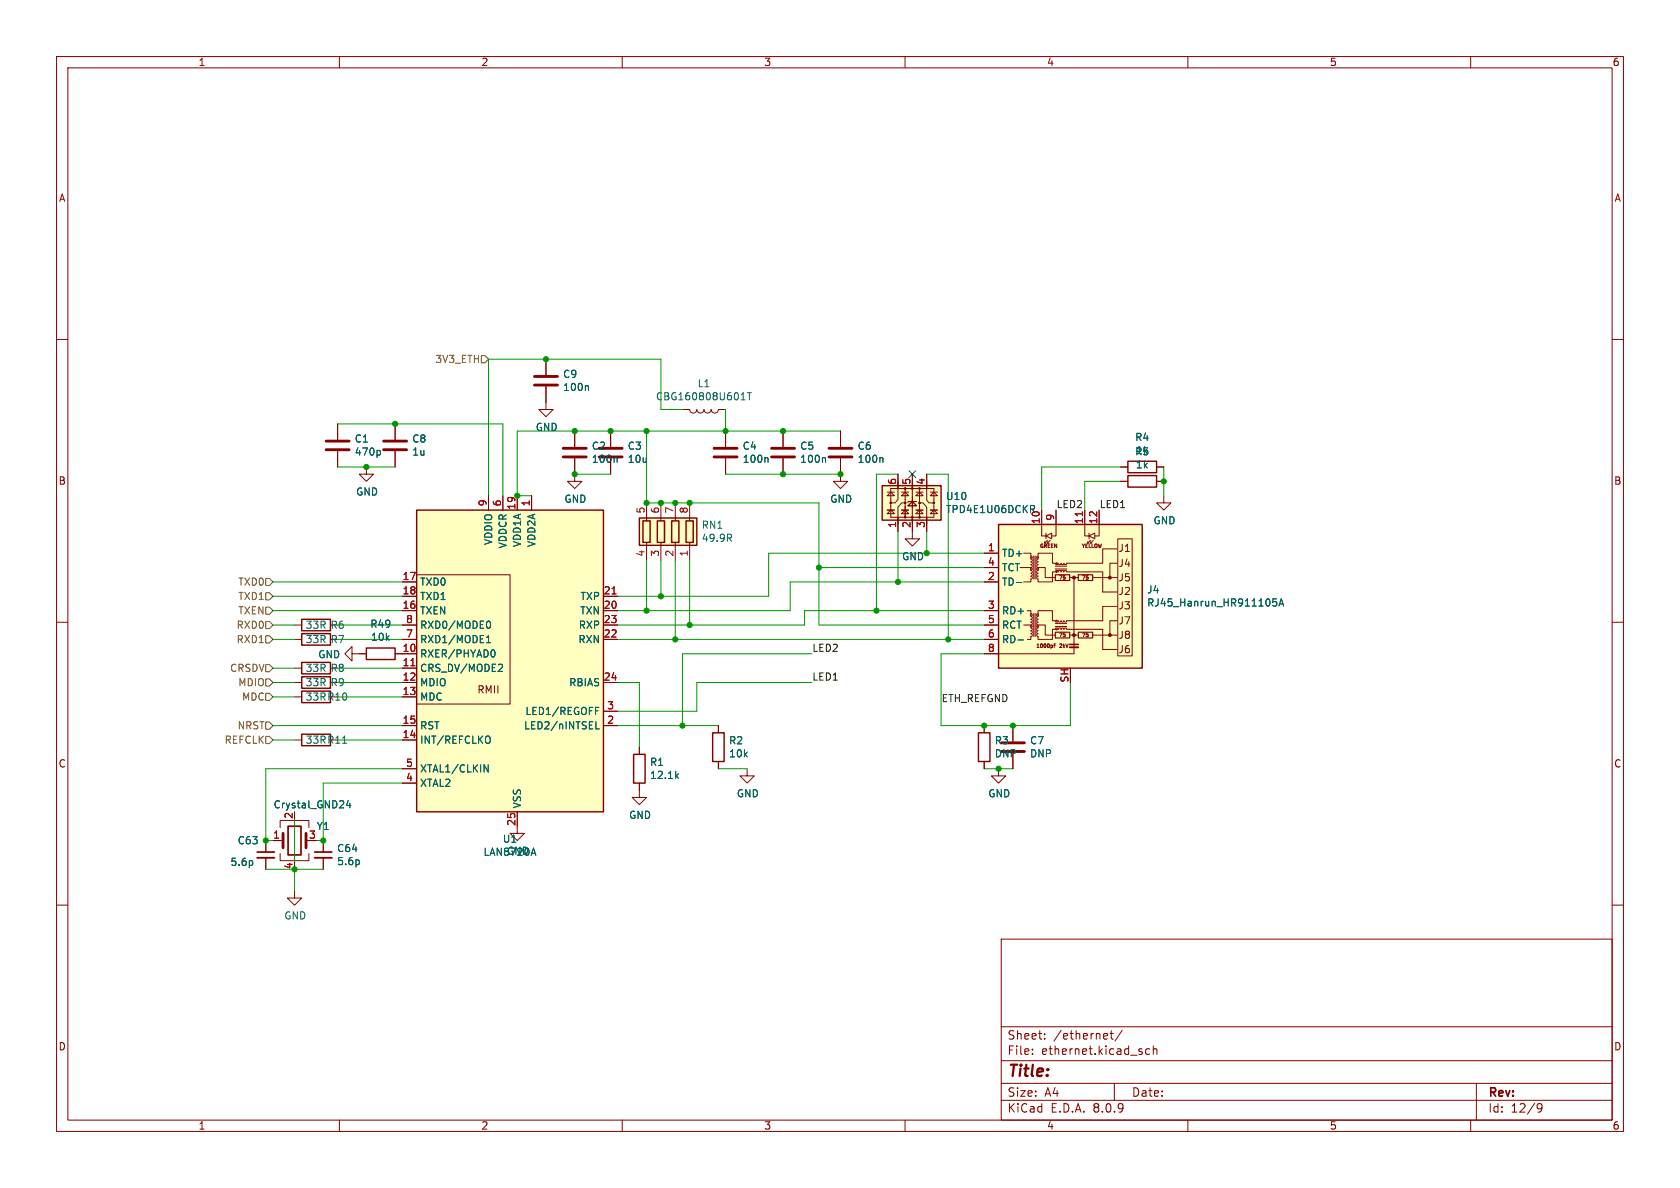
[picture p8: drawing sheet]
<svg xmlns="http://www.w3.org/2000/svg" width="297mm" height="210mm" viewBox="0 0 297 210" stroke-linecap="round" stroke-linejoin="round" font-family="sans-serif">
<g fill="none" stroke="#840000" stroke-width=".18">
<path d="M10 10h277v190h-277zM12 12h273v186h-273zM60 10v2M110 10v2M160 10v2M210 10v2M260 10v2M10 60h2M96.5 63.5v2.8M96.5 68.3v2.8M285 60h2M10 110h2"/>
<path d="M285 110h2M10 160h2M177 166h108v32h-108zM285 160h2M60 198v2M110 198v2M160 198v2M177 194.5h108M177 191.5h108M177 187.5h108M177 181.5h108M182.5 186.3v.1"/>
<path d="M182.5 185.5v.1M184.7 183.6v.1M184.7 182.8v.1M196.2 182.7h.6M196.5 182.2v1.3l.3 .2M197 191.5v3M198.4 182.1l-1.3 2M203.2 185.5l-.4-.1-.3 .3v.4l.2 .2h.5M203.9 185.5l.2-.1 .4 .1v.9M203.9 184.9v1.5M210 198v2M260 198v2"/>
<path d="M261 191.5v6.5M271.7 195.4l.3-.3 .5 .1a.99 .99 0 0 1-.3 1.4h-.3M271.7 195.7l.3 .3h.3l.3-.3"/>
</g>
<path d="M94.5 68.1h4.1M94.5 66.5h4.1" fill="none" stroke="#840000" stroke-width=".51"/>
<path d="M103.8 68.2l.2 .2v.6" fill="none" stroke="#006464" stroke-width=".18"/>
<path d="M176.5 92.7h25.4v25.4h-25.4z" fill="#ffffc2"/>
<path d="M176.5 92.7h25.4v25.4h-25.4zM64.8 114.6h5v2h-5zM53.3 129.8h5.1v2h-5.1z" fill="none" stroke="#840000" stroke-width=".25"/>
<g fill="none" stroke="#840000" stroke-width=".18">
<path d="M120.6 72.4h1.3a.64 .64 0 0 0 .7 .6 .64 .64 0 0 0 .6-.6 .64 .64 0 0 0 .6 .6 .64 .64 0 0 0 .7-.6 .64 .64 0 0 0 .6 .6 .64 .64 0 0 0 .6-.6 .64 .64 0 0 0 .7 .6 .64 .64 0 0 0 .6-.6h1.3M128.3 76.2v2.8M138.4 76.2v2.8M148.6 76.2v2.8M128.3 81v2.8M138.4 81v2.8M148.6 81v4.1h1.3l-1.3 1.3-1.3-1.3h1.3M161.3 94v1.3h1.3l-1.3 1.2-1.3-1.2h1.3M174 97.8h2.5M181 97.8h1.2v.5l.3 .2-.3 .3 .3 .3-.3 .2 .3 .3-.3 .2 .3 .3-.3 .2M182.8 98.3v4.1M183 98.3v4.1"/>
<path d="M184.1 90.2v4.5h.8M184.7 95.8v.2h.2M184.9 94.7l1-.5v1.1zM184.9 94.2v1.1M185.2 95.8v.2h.2M185.2 95.5l-.5 .5M185.7 95.5l-.5 .5M186.7 90.2v4.5h-.8M191.8 90.2v4.5h.7M192.3 95.8v.2h.2M192.5 94.7l1-.5v1.1zM192.5 94.2v1.1"/>
<path d="M192.8 95.8v.2h.2M192.8 95.5l-.5 .5M193.3 95.5l-.5 .5M194.3 90.2v4.5h-.8M197.5 97h-2.6v2.6h-6.3l-.3 .2-.2-.2-.2 .2h-.2l-.1-.2-.1 .2h-.2l-.2-.2-.1 .2h-.2l-.2-.2h-.5v-1.8h-2.6v.5l-.2 .3 .2 .2-.2 .3 .2 .2-.2 .2v.2l.2 .1-.2 .3 .2 .2M197.5 99.6h-1.3v2.5M197.6 95.3h2.6v20.7h-2.6zM205.7 87.6v1.3h1.3l-1.3 1.3-1.2-1.3h1.2M63.5 115.6h1.3M69.8 115.6h1.3M174 110.5h2.5M174 100.3h2.5"/>
<path d="M174 102.9h2.5M174 108h2.5M174 113h2.5M180.3 100.3h1.9M181 110.5h1.2M181.6 108h.6v.5l.3 .1-.1 .3-.2 .1 .2 .1 .1 .2-.3 .2 .3 .3-.3 .2M182.2 110.5l.3 .2-.3 .3 .3 .2-.1 .2-.2 .1 .2 .1 .1 .2-.3 .2 .2 .1 .1 .2-.3 .2v.5h-.6M182.2 100.8l.3 .2-.1 .2-.2 .1 .2 .2 .1 .2-.3 .2 .3 .2-.3 .3v.5h-1.2M182.2 110l.3 .2-.3 .3M182.2 100.3l.3 .3-.3 .2M182.8 108.5v4M183 108.5v4"/>
<path d="M183.5 110.5l-.2 .2 .2 .3-.2 .2v.2l.2 .1-.2 .1v.2l.2 .2M183.5 100.3l-.2 .3 .2 .2M183.5 110.5h1.3v1.8h1.8M183.5 100.3h1.3v1.8h1.8M183.5 112l-.2 .3 .2 .2v.5h2.6v-1.7h.5l.2-.3 .2 .1 .1 .2 .2-.3 .3 .3 .2-.3 .3 .3 .2-.3 .3 .3h6.3v3.5h2.6M183.5 100.8l-.2 .3 .2 .2-.2 .3 .2 .3-.2 .2 .2 .3v.5h2.6v-1.8h.5l.2-.3 .2 .1 .1 .2 .2-.3 .3 .3 .2-.3 .3 .3 .2-.3 .3 .3h6.3v3.5h2.6M183.5 110l-.2 .2 .2 .3M186.4 114.1h.2M186.6 110.7h2M186.6 100.6h2M186.6 110.2h2M186.6 100.1h2"/>
<path d="M186.7 113.8h-.3v.7M189.1 112.3h1.5M189.2 102.1h.7v13.5h-15.9M189.9 102.1h.7M193.2 112.3h4.3M193.2 102.1h4.3M197.5 107.2h-2.6v2.5h-6.3l-.3 .3-.2-.3-.2 .3-.2-.1-.1-.2-.1 .2-.2 .1-.2-.3-.1 .2-.2 .1-.2-.3h-.5v-1.7h-2.6v.5l-.2 .2 .2 .3-.2 .1v.3l.2 .1-.2 .1v.2l.2 .2M197.5 109.7h-1.3v2.6M52.1 130.8h1.2M47 148.6v2M47 151.6v2.1M48.3 148.6h1.7"/>
<path d="M49.5 150.9v1.2h5.1v-1.2M49.5 146.3v-1.3h5.1v1.3M52.1 157.5v1.3h1.2l-1.2 1.2-1.3-1.2h1.3M52.1 152.1v.3M57.1 148.6v2M57.1 151.6v2.1"/>
</g>
<g fill="#840000" stroke="#840000" stroke-width=".18">
<circle cx="196.2" cy="112.3" r=".25"/>
<circle cx="196.2" cy="102.1" r=".25"/>
<circle cx="189.9" cy="112.3" r=".25"/>
<circle cx="189.9" cy="102.1" r=".25"/>
<circle cx="186.8" cy="111.3" r=".08"/>
<circle cx="186.8" cy="109.7" r=".08"/>
<circle cx="186.8" cy="101.1" r=".08"/>
<circle cx="186.8" cy="99.5" r=".08"/>
<circle cx="183.5" cy="110.7" r=".08"/>
<circle cx="183.5" cy="108.7" r=".08"/>
<circle cx="183.5" cy="100.6" r=".08"/>
<circle cx="183.5" cy="98.6" r=".08"/>
<circle cx="182.2" cy="110.7" r=".08"/>
<circle cx="182.2" cy="108.7" r=".08"/>
<circle cx="182.2" cy="100.6" r=".08"/>
<circle cx="182.2" cy="98.6" r=".08"/>
</g>
<path d="M186.6 111.8h2.5v1h-2.5zM186.6 101.6h2.5v1h-2.5zM190.6 111.8h2.6v1h-2.6zM190.6 101.6h2.6v1h-2.6z" fill="none" stroke="#840000" stroke-width=".2"/>
<path d="M189.1 114.4h1.5M45.5 151.6h3M55.6 151.6h3.1" fill="none" stroke="#840000" stroke-width=".33"/>
<path d="M189.1 113.9h1.5M45.5 150.6h3M50.9 146.1h2.3v5h-2.3zM55.6 150.6h3.1" fill="none" stroke="#840000" stroke-width=".3"/>
<path d="M191.4 90.5v.7" fill="none" stroke="#a90000" stroke-width=".18"/>
<g fill="none" stroke="#006464" stroke-width=".18">
<path d="M131 70.7h.7M132.1 69.4h.7M132.5 69.4v1.3M135.6 80.9l.2 .2v.6M145.8 80.9l.1 .2v.6M155.9 80.9l.2 .2v.6M179.7 103h.9M180 113.1h.9M225.7 105.9h-.6l-.1 .6 .2-.2 .4 .1 .1 .2v.4l-.2 .1-.5-.1M226.1 107.1l.4-1.2 .4 1.2M226.2 106.8h.6M60.6 131.4h.7"/>
<path d="M44.6 152.3v.6M61.6 141.5l-.3 .9h.7M61.9 142v.8M63.5 152.1v.6"/>
</g>
<path d="M126.2 79.2h4.1M136.4 79.2h4.1M146.6 79.2h4M126.2 80.8h4.1M136.4 80.8h4.1M146.6 80.8h4M50 147.3v2.6M54.1 147.3v2.6" fill="none" stroke="#840000" stroke-width=".51"/>
<path d="M113 91.6h10.2v4.8h-10.2z" fill="#ffffc2"/>
<path d="M113 91.6h10.2v4.8h-10.2zM113.7 92.1h1.2v3.8h-1.2zM116.2 92.1h1.3v3.8h-1.3zM118.7 92.1h1.3v3.8h-1.3zM121.3 92.1h1.3v3.8h-1.3zM53.3 109.5h5.1v2h-5.1z" fill="none" stroke="#840000" stroke-width=".25"/>
<g fill="none" stroke="#840000" stroke-width=".18">
<path d="M59.7 74.9v2.8M59.7 79.8v2.8M69.8 74.9v2.8M69.8 79.8v2.8M96.5 71.1v1.3h1.3l-1.3 1.3-1.3-1.3h1.3M101.6 76.2v2.8M107.9 76.2v2.8M64.8 82.6v1.2h1.2l-1.2 1.3-1.3-1.3h1.3M101.6 81v4.1h1.3l-1.3 1.3-1.3-1.3h1.3M107.9 81v2.8M114.3 88.9v3.2M114.3 95.9v3.2"/>
<path d="M116.8 88.9v3.2M116.8 95.9v3.2M119.4 88.9v3.2M119.4 95.9v3.2M121.9 88.9v3.2M121.9 95.9v3.2M52.1 110.5h1.2M176.5 135.9v1.3h1.3l-1.3 1.2-1.2-1.2h1.2"/>
</g>
<path d="M67 79.6l.3 .3v.3l-.3 .3M108.9 80.9l.2 .2v.6M128.9 95.1l.4 .6M129.2 94.5l.1 .2-.1 .3" fill="none" stroke="#006464" stroke-width=".18"/>
<path d="M57.7 79.5h4M57.7 78h4M67.8 79.5h4.1M67.8 78h4.1M99.6 79.2h4M105.9 79.2h4.1M99.6 80.8h4M105.9 80.8h4.1" fill="none" stroke="#840000" stroke-width=".51"/>
<path d="M73.7 90.2h33v53.3h-33z" fill="#ffffc2"/>
<path d="M73.7 90.2h33v53.3h-33zM199.4 81.5h5.1v2.1h-5.1zM199.4 84.1h5.1v2h-5.1zM53.3 119.6h5.1v2.1h-5.1zM53.3 117.1h5.1v2h-5.1zM53.3 112h5.1v2h-5.1zM53.3 122.2h5.1v2h-5.1zM112 133.4h2v5h-2zM126 129.5h2v5.1h-2z" fill="none" stroke="#840000" stroke-width=".25"/>
<g fill="none" stroke="#840000" stroke-width=".18">
<path d="M86.4 87.6v2.6M88.9 87.6v2.6M91.4 87.6v2.6M94 87.6v2.6M198.1 82.6h1.3M198.1 85.1h1.3M204.5 82.6h1.2M204.5 85.1h1.2M52.1 118.1h1.2M52.1 113h1.2M62.2 115.6v-1.3l-1.2 1.3 1.2 1.2v-1.2h1.3M71.1 115.6h2.6"/>
<path d="M71.1 118.1h2.6M71.1 108h2.6M71.1 102.9h2.6M71.1 105.4h2.6M71.1 113h2.6M71.1 110.5h2.6M73.7 101.6h16.5v22.9h-16.5M106.7 108h2.5M106.7 105.4h2.5M106.7 113h2.5M106.7 110.5h2.5M52.1 120.7h1.2"/>
<path d="M52.1 123.2h1.2M71.1 120.7h2.6M71.1 123.2h2.6M71.1 130.8h2.6M71.1 128.3h2.6M71.1 138.4h2.6M71.1 135.9h2.6M106.7 120.7h2.5M106.7 128.3h2.5M106.7 125.7h2.5M113 138.4v2.6h1.3l-1.3 1.2-1.2-1.2h1.2M113 132.1v1.3"/>
<path d="M127 128.3v1.2M127 134.6v1.3M132.1 135.9v1.3h1.2l-1.2 1.2-1.3-1.2h1.3M91.4 143.5v3.8h1.3l-1.3 1.3-1.2-1.3h1.2"/>
</g>
<g fill="none" stroke="#006464" stroke-width=".18">
<path d="M86 113.6h.7M86 112.7l.4-.4v1.3M86.2 109.9l.1-.1a.68 .68 0 0 1 .4 .6 .68 .68 0 0 1-.4 .7l-.1-.1M87.1 114.9a.68 .68 0 0 1 .4 .6 .68 .68 0 0 1-.4 .6M88.6 117.4l.2 .3v.3l-.7 .7h.7M85.6 135.2l.7 1.3v-1.3M86.4 130.1l.1 .1a.81 .81 0 0 1-.1 1.2M105.3 125.6h.4M105.3 125h.6M105.3 127.6v1.2h.7M119.6 137.1l.3 .5M119.9 136.8l-.4 .4"/>
<path d="M94 150.8h.6M94.3 149.9l.4 1.3"/>
</g>
<path d="M72.6 117.7h.8M108.2 105h.7" fill="none" stroke="#a90000" stroke-width=".18"/>
<path d="M156 85.9h10.4v6h-10.4z" fill="#ffffc2"/>
<path d="M156 85.9h10.4v6h-10.4zM173 129.5h2v5.1h-2z" fill="none" stroke="#840000" stroke-width=".25"/>
<g fill="none" stroke="#840000" stroke-width=".18">
<path d="M59.7 74.9v2.8M59.7 79.8v2.8M69.8 74.9v2.8M69.8 79.8v2.8M96.5 63.5v2.8M96.5 68.3v2.8M101.6 76.2v2.8M107.9 76.2v2.8M128.3 76.2v2.8M138.4 76.2v2.8M148.6 76.2v2.8M86.4 87.6v2.6"/>
<path d="M88.9 87.6v2.6M91.4 87.6v2.6M94 87.6v2.6M101.6 81v2.8M107.9 81v2.8M128.3 81v2.8M138.4 81v2.8M148.6 81v2.8M156.8 90.2h1.3M156.8 87h1.3M157.5 90.2l.6 .6h-1.3zM157.5 87l.6 .6h-1.3z"/>
<path d="M157.5 86.4h7.6v5h-7.6zM158.7 85.1v3.2l-.5 .6h-.8M158.7 83.8v2.6M158.7 91.4v2.6M159.4 90.2h1.3M159.4 87h1.3M160 88.9h-.6l-.7 .8v3M160 90.2l.7 .6h-1.3zM160 87l.7 .6h-1.3zM160 86.4v5M160.5 89.4l.8-.8 .8 .8zM161.3 83.8v10.2"/>
<path d="M161.9 90.2h1.3M161.9 87h1.3M162.1 88.6h-1.6v.3M162.4 88.9h.8l.6 .8v3M162.6 90.2l.6 .6h-1.3zM162.6 87l.6 .6h-1.3zM162.6 86.4v5M163.8 85.1v3.3l.4 .5h.9M163.8 83.8v2.6M163.8 91.4v2.6M164.5 90.2h1.2M164.5 87h1.2"/>
<path d="M165.1 90.2l.6 .6h-1.2zM165.1 87l.6 .6h-1.2zM174 97.8h2.5M184.1 90.2v2.5M186.7 90.2v2.5M191.8 90.2v2.5M194.3 90.2v2.5M198.1 85.1h1.3M198.1 82.6h1.3M204.5 85.1h1.2M204.5 82.6h1.2M63.5 115.6h1.3"/>
<path d="M69.8 115.6h3.9M71.1 102.9h2.6M71.1 108h2.6M71.1 110.5h2.6M71.1 113h2.6M71.1 118.1h2.6M71.1 105.4h2.6M106.7 108h2.5M106.7 110.5h2.5M106.7 113h2.5M106.7 105.4h2.5M174 102.9h2.5"/>
<path d="M174 108h2.5M174 100.3h2.5M174 110.5h2.5M174 113h2.5M174 115.6h2.5M71.1 120.7h2.6M71.1 123.2h2.6M71.1 130.8h2.6M71.1 128.3h2.6M71.1 138.4h2.6M71.1 135.9h2.6M106.7 120.7h2.5"/>
<path d="M106.7 128.3h2.5M106.7 125.7h2.5M113 132.1v1.3M113 138.4v1.3M127 128.3v1.2M127 134.6v1.3M174 128.3v1.2M174 134.6v1.3M179.1 128.3v2.8M179.1 133.1v2.8M47 148.6v2M47 151.6v2.1"/>
<path d="M48.3 148.6h1.2M57.1 148.6v2M57.1 151.6v2.1M91.4 143.5v2.6"/>
<circle cx="157.5" cy="88.9" r=".13"/>
<circle cx="160" cy="91.4" r=".13"/>
<circle cx="160" cy="86.4" r=".13"/>
<circle cx="160" cy="88.9" r=".13"/>
<circle cx="161.3" cy="86.4" r=".13"/>
<circle cx="161.3" cy="91.4" r=".13"/>
<circle cx="162.6" cy="91.4" r=".13"/>
<circle cx="162.6" cy="88.9" r=".13"/>
<circle cx="162.6" cy="86.4" r=".13"/>
<circle cx="165.1" cy="88.9" r=".13"/>
</g>
<g fill="none" stroke="#006464" stroke-width=".18">
<path d="M67 79.6l.3 .3v.3l-.3 .3M103.8 68.2l.2 .2v.6M108.9 80.9l.2 .2v.6M135.6 80.9l.2 .2v.6M145.8 80.9l.1 .2v.6M155.9 80.9l.2 .2v.6M182.2 89.4h.5l.2 .2-.1 .4h-.6M182.5 90l.4 .6M86 113.6h.7M86 112.7l.4-.4v1.3M86.2 109.9l.1-.1a.68 .68 0 0 1 .4 .6 .68 .68 0 0 1-.4 .7l-.1-.1M87.1 114.9a.68 .68 0 0 1 .4 .6 .68 .68 0 0 1-.4 .6"/>
<path d="M88.6 117.4l.2 .3v.3l-.7 .7h.7M179.7 103h.9M180 113.1h.9M225.7 105.9h-.6l-.1 .6 .2-.2 .4 .1 .1 .2v.4l-.2 .1-.5-.1M226.1 107.1l.4-1.2 .4 1.2M226.2 106.8h.6M85.6 135.2l.7 1.3v-1.3M86.4 130.1l.1 .1a.81 .81 0 0 1-.1 1.2M105.3 125.6h.4M105.3 125h.6M105.3 127.6v1.2h.7M119.6 137.1l.3 .5"/>
<path d="M119.9 136.8l-.4 .4M44.6 152.3v.6M61.6 141.5l-.3 .9h.7M61.9 142v.8M63.5 152.1v.6M94 150.8h.6M94.3 149.9l.4 1.3"/>
</g>
<path d="M177 132.8h4.1M177 131.3h4.1" fill="none" stroke="#840000" stroke-width=".51"/>
<path d="M85.1 62.9h.6l.7 .6-.7 .6h-.6zM47 117.5h.6l.7 .6-.7 .6h-.6zM47 109.9h.6l.7 .6-.7 .6h-.6zM47 104.8h.6l.7 .6-.7 .6h-.6zM47 107.3h.6l.7 .7-.7 .6h-.6zM47 102.2h.6l.7 .7-.7 .6h-.6zM47 112.4h.6l.7 .6-.7 .7h-.6zM47 120h.6l.7 .7-.7 .6h-.6zM47 127.6h.6l.7 .7-.7 .6h-.6zM47 130.2h.6l.7 .6-.7 .6h-.6zM47 122.6h.6l.7 .6-.7 .6h-.6z" fill="none" stroke="#725600" stroke-width=".18"/>
<g fill="none" stroke="#009600" stroke-width=".18">
<path d="M59.7 74.9h29.2v12.7M114.3 76.2v12.7h30.5v21.6h29.2M120.6 72.4h-3.8v-8.9h-30.4v24.1M128.3 72.4v3.8M148.6 76.2h-57.2v11.4h2.6M59.7 82.6h10.1M101.6 83.8h6.3M114.3 99.1v8.9M116.8 99.1v6.3M119.4 99.1v13.9M121.9 99.1v11.4M128.3 83.8h20.3"/>
<path d="M158.7 83.8h-3.8v24.2M158.7 94v8.9M163.8 83.8h3.8v29.2M163.8 94v3.8M174 97.8h-38.1v7.6h-26.7M198.1 82.6h-14v7.6M198.1 85.1h-6.3v5.1M205.7 82.6v5M48.3 113h3.8M48.3 108h22.8M48.3 110.5h3.8M48.3 105.4h22.8"/>
<path d="M48.3 118.1h3.8M48.3 102.9h22.8M59.7 113h11.4M59.7 110.5h11.4M59.7 118.1h11.4M109.2 113h64.8M143.5 115.6h-22.9v12.7M144.8 100.3h29.2M174 115.6h-7.6v12.7h22.8v-7.6M174 102.9h-34.3v5.1h-30.5M174 108h-31.8v2.5h-33M48.3 128.3h22.8"/>
<path d="M48.3 120.7h3.8M48.3 123.2h3.8M48.3 130.8h3.8M59.7 120.7h11.4M59.7 123.2h11.4M59.7 130.8h11.4M71.1 135.9h-24.1v12.7h1.3M71.1 138.4h-14v10.2h-1.2M109.2 128.3h17.8M109.2 120.7h3.8v11.4M127 135.9h5.1M143.5 120.7h-20.3v5h-14"/>
<path d="M174 135.9h5.1M47 153.7h10.1M52.1 143.5v14"/>
</g>
<path d="M160.7 83.2l1.2 1.2M161.9 83.2l-1.2 1.2" fill="none" stroke="#000084" stroke-width=".18"/>
<path d="M191.4 90.5v.7M72.6 117.7h.8M108.2 105h.7" fill="none" stroke="#a90000" stroke-width=".18"/>
<g fill="#009600" stroke="#009600" stroke-width=".18">
<circle cx="205.7" cy="85.1" r=".46"/>
<circle cx="163.8" cy="97.8" r=".46"/>
<circle cx="167.6" cy="113" r=".46"/>
<circle cx="174" cy="128.3" r=".46"/>
<circle cx="176.5" cy="135.9" r=".46"/>
<circle cx="179.1" cy="128.3" r=".46"/>
<circle cx="57.1" cy="148.6" r=".46"/>
<circle cx="47" cy="148.6" r=".46"/>
<circle cx="52.1" cy="153.7" r=".46"/>
<circle cx="101.6" cy="76.2" r=".46"/>
<circle cx="101.6" cy="83.8" r=".46"/>
<circle cx="91.4" cy="87.6" r=".46"/>
<circle cx="114.3" cy="88.9" r=".46"/>
<circle cx="119.4" cy="88.9" r=".46"/>
<circle cx="116.8" cy="88.9" r=".46"/>
<circle cx="96.5" cy="63.5" r=".46"/>
<circle cx="114.3" cy="108" r=".46"/>
<circle cx="116.8" cy="105.4" r=".46"/>
<circle cx="114.3" cy="76.2" r=".46"/>
<circle cx="64.8" cy="82.6" r=".46"/>
<circle cx="69.8" cy="74.9" r=".46"/>
<circle cx="107.9" cy="76.2" r=".46"/>
<circle cx="154.9" cy="108" r=".46"/>
<circle cx="158.7" cy="102.9" r=".46"/>
<circle cx="144.8" cy="100.3" r=".46"/>
<circle cx="121.9" cy="110.5" r=".46"/>
<circle cx="119.4" cy="113" r=".46"/>
<circle cx="120.6" cy="128.3" r=".46"/>
<circle cx="138.4" cy="83.8" r=".46"/>
<circle cx="138.4" cy="76.2" r=".46"/>
<circle cx="128.3" cy="76.2" r=".46"/>
<circle cx="121.9" cy="88.9" r=".46"/>
<circle cx="148.6" cy="83.8" r=".46"/>
</g>
<text font-size="2.8" fill="#840000" x="178" y="190.9">Title:</text>
<g font-size="2.1" fill="#840000">
<text x="178" y="184">Sheet:</text>
<text x="186.2" y="184">/ethernet/</text>
<text x="178" y="186.7">File:</text>
<text x="184.1" y="186.7">ethernet.kicad_sch</text>
<text x="178" y="196.9">KiCad</text>
<text x="178" y="194.1">Size:</text>
<text x="184.7" y="194.1">A4</text>
<text x="185.7" y="196.9">E.D.A.</text>
<text x="193.3" y="196.9">8.0.9</text>
<text x="200" y="194.1">Date:</text>
<text x="263" y="194.3">Rev:</text>
<text x="263" y="196.9">Id:</text>
<text x="267.1" y="196.9">12/9</text>
</g>
<g font-size="1.8" fill="#840000">
<text x="35" y="11.9">1</text>
<text x="85" y="11.9">2</text>
<text x="135" y="11.9">3</text>
<text x="185" y="11.9">4</text>
<text x="235" y="11.9">5</text>
<text x="285" y="11.9">6</text>
<text x="10.3" y="35.9">A</text>
<text x="285.3" y="35.9">A</text>
<text x="10.3" y="85.9">B</text>
<text x="285.3" y="85.9">B</text>
<text x="197.6" y="97.8">J1</text>
<text x="197.6" y="100.4">J4</text>
<text x="197.6" y="105.4">J2</text>
<text x="197.6" y="107.9">J3</text>
<text x="197.6" y="103">J5</text>
<text x="197.6" y="110.6">J7</text>
<text x="197.6" y="113.1">J8</text>
<text x="197.6" y="115.7">J6</text>
<text x="84.3" y="122.8">RMII</text>
<text x="10.3" y="135.9">C</text>
<text x="285.3" y="135.9">C</text>
<text x="10.3" y="185.9">D</text>
<text x="285.3" y="185.9">D</text>
<text x="35" y="199.9">1</text>
<text x="85" y="199.9">2</text>
<text x="135" y="199.9">3</text>
<text x="185" y="199.9">4</text>
<text x="235" y="199.9">5</text>
<text x="285" y="199.9">6</text>
</g>
<g font-size="1.8" fill="#725600">
<text x="76.9" y="64.4">3V3_ETH</text>
<text x="42" y="106.3">TXD1</text>
<text x="42" y="103.7">TXD0</text>
<text x="41.7" y="111.4">RXD0</text>
<text x="41.7" y="113.9">RXD1</text>
<text x="42" y="108.8">TXEN</text>
<text x="40.6" y="119">CRSDV</text>
<text x="42" y="121.5">MDIO</text>
<text x="42.7" y="124.1">MDC</text>
<text x="39.6" y="131.7">REFCLK</text>
<text x="41.9" y="129.1">NRST</text>
</g>
<g font-size="1.8" fill="#006464">
<text x="99.5" y="67">C9</text>
<text x="99.5" y="69.3">100n</text>
<text x="115.9" y="71">CBG160808U601T</text>
<text x="123.2" y="68.7">L1</text>
<text x="94.6" y="76.4">GND</text>
<text x="62.6" y="78.4">C1</text>
<text x="62.6" y="80.7">470p</text>
<text x="72.8" y="78.4">C8</text>
<text x="72.8" y="80.7">1u</text>
<text x="104.5" y="79.7">C2</text>
<text x="104.5" y="82">100n</text>
<text x="110.9" y="79.7">C3</text>
<text x="110.9" y="82">10u</text>
<text x="131.2" y="79.7">C4</text>
<text x="131.2" y="82">100n</text>
<text x="141.4" y="79.7">C5</text>
<text x="141.4" y="82">100n</text>
<text x="151.5" y="79.7">C6</text>
<text x="151.5" y="82">100n</text>
<text x="200.6" y="78.2">R4</text>
<text x="200.7" y="80.5">1k</text>
<text x="200.7" y="83">1k</text>
<text x="62.9" y="87.8">GND</text>
<text x="99.7" y="89.1">GND</text>
<text x="146.7" y="89.1">GND</text>
<text x="167.1" y="88.6">U10</text>
<text x="124" y="96">49.9R</text>
<text x="124" y="93.7">RN1</text>
<text x="167.1" y="90.9">TPD4E1U06DCKR</text>
<text x="203.8" y="92.9">GND</text>
<text x="87.2" y="96.4" transform="rotate(-90 87.2 96.4)">VDDIO</text>
<text x="89.8" y="97" transform="rotate(-90 89.8 97)">VDDCR</text>
<text x="92.3" y="96.8" transform="rotate(-90 92.3 96.8)">VDD1A</text>
<text x="94.8" y="96.8" transform="rotate(-90 94.8 96.8)">VDD2A</text>
<text x="159.4" y="99.2">GND</text>
<text x="177" y="98.7">TD+</text>
<text x="177" y="101.2">TCT</text>
<text x="74.2" y="103.7">TXD0</text>
<text x="74.2" y="106.3">TXD1</text>
<text x="102.5" y="106.3">TXP</text>
<text x="177" y="103.7">TD-</text>
<text x="202.7" y="105.1">J4</text>
<text x="202.7" y="107.4">RJ45_Hanrun_HR911105A</text>
<text x="53.9" y="111.4">33R R6</text>
<text x="53.9" y="113.9">33R R7</text>
<text x="65.4" y="111.2">R49</text>
<text x="65.5" y="113.5">10k</text>
<text x="74.2" y="108.8">TXEN</text>
<text x="74.2" y="113.9">RXD1/MODE1</text>
<text x="74.2" y="111.4">RXD0/MODE0</text>
<text x="102.2" y="113.9">RXN</text>
<text x="102.2" y="111.4">RXP</text>
<text x="102.5" y="108.8">TXN</text>
<text x="177" y="108.8">RD+</text>
<text x="177" y="111.4">RCT</text>
<text x="177" y="113.9">RD-</text>
<text x="53.9" y="119">33R R8</text>
<text x="56.2" y="116.6">GND</text>
<text x="74.2" y="116.4">RXER/PHYAD0</text>
<text x="74.2" y="119">CRS_DV/MODE2</text>
<text x="53.9" y="121.5">33R R9</text>
<text x="53.9" y="124.1">33R R10</text>
<text x="74.2" y="121.5">MDIO</text>
<text x="74.2" y="124.1">MDC</text>
<text x="100.5" y="121.5">RBIAS</text>
<text x="53.9" y="131.7">33R R11</text>
<text x="74.2" y="131.7">INT/REFCLKO</text>
<text x="74.2" y="129.1">RST</text>
<text x="92.5" y="129.1">LED2/nINTSEL</text>
<text x="92.8" y="126.6">LED1/REGOFF</text>
<text x="128.8" y="131.8">R2</text>
<text x="175.8" y="131.8">R3</text>
<text x="182" y="131.8">C7</text>
<text x="74.2" y="136.8">XTAL1/CLKIN</text>
<text x="114.8" y="135.6">R1</text>
<text x="114.8" y="137.9">12.1k</text>
<text x="128.8" y="134.1">10k</text>
<text x="175.8" y="134.1">DNP</text>
<text x="182" y="134.1">DNP</text>
<text x="48.3" y="143.1">Crystal_GND24</text>
<text x="74.2" y="139.3">XTAL2</text>
<text x="92.3" y="143" transform="rotate(-90 92.3 143)">VSS</text>
<text x="130.2" y="141.1">GND</text>
<text x="174.6" y="141.1">GND</text>
<text x="41.9" y="149.5">C63</text>
<text x="55.9" y="146.9">Y1</text>
<text x="88.8" y="149.2">U1</text>
<text x="111.1" y="145">GND</text>
<text x="40.6" y="153.3">5.6p</text>
<text x="59.5" y="150.8">C64</text>
<text x="59.5" y="153.1">5.6p</text>
<text x="85.4" y="151.5">LAN8720A</text>
<text x="89.5" y="151.3">GND</text>
<text x="50.2" y="162.7">GND</text>
</g>
<g font-size="1.8" fill="#a90000">
<text x="86.1" y="89.6" transform="rotate(-90 86.1 89.6)">9</text>
<text x="88.6" y="89.6" transform="rotate(-90 88.6 89.6)">6</text>
<text x="93.7" y="89.6" transform="rotate(-90 93.7 89.6)">1</text>
<text x="158.5" y="85.8" transform="rotate(-90 158.5 85.8)">6</text>
<text x="161" y="85.8" transform="rotate(-90 161 85.8)">5</text>
<text x="163.6" y="85.8" transform="rotate(-90 163.6 85.8)">4</text>
<text x="91.2" y="90.2" transform="rotate(-90 91.2 90.2)">19</text>
<text x="114" y="90.9" transform="rotate(-90 114 90.9)">5</text>
<text x="116.6" y="90.9" transform="rotate(-90 116.6 90.9)">6</text>
<text x="119.1" y="90.9" transform="rotate(-90 119.1 90.9)">7</text>
<text x="121.7" y="90.9" transform="rotate(-90 121.7 90.9)">8</text>
<text x="158.5" y="93.4" transform="rotate(-90 158.5 93.4)">1</text>
<text x="161" y="93.4" transform="rotate(-90 161 93.4)">2</text>
<text x="163.6" y="93.4" transform="rotate(-90 163.6 93.4)">3</text>
<text x="183.9" y="92.8" transform="rotate(-90 183.9 92.8)">10</text>
<text x="186.4" y="92.1" transform="rotate(-90 186.4 92.1)">9</text>
<text x="191.5" y="92.8" transform="rotate(-90 191.5 92.8)">11</text>
<text x="194.1" y="92.8" transform="rotate(-90 194.1 92.8)">12</text>
<text x="114" y="98.5" transform="rotate(-90 114 98.5)">4</text>
<text x="116.6" y="98.5" transform="rotate(-90 116.6 98.5)">3</text>
<text x="119.1" y="98.5" transform="rotate(-90 119.1 98.5)">2</text>
<text x="121.7" y="98.5" transform="rotate(-90 121.7 98.5)">1</text>
<text x="174.6" y="97.5">1</text>
<text x="174.6" y="100.1">4</text>
<text x="71.1" y="107.7">16</text>
<text x="71.1" y="102.6">17</text>
<text x="71.1" y="105.2">18</text>
<text x="106.6" y="107.7">20</text>
<text x="106.6" y="105.2">21</text>
<text x="174.6" y="102.6">2</text>
<text x="174.6" y="107.7">3</text>
<text x="71.7" y="112.8">7</text>
<text x="71.7" y="110.2">8</text>
<text x="106.6" y="112.8">22</text>
<text x="106.6" y="110.2">23</text>
<text x="174.6" y="110.2">5</text>
<text x="174.6" y="112.8">6</text>
<text x="71.1" y="115.3">10</text>
<text x="71.1" y="117.9">11</text>
<text x="174.6" y="115.3">8</text>
<text x="71.1" y="120.4">12</text>
<text x="71.1" y="122.9">13</text>
<text x="106.6" y="120.4">24</text>
<text x="107.2" y="125.5">3</text>
<text x="189" y="120.8" transform="rotate(-90 189 120.8)">SH</text>
<text x="71.1" y="130.6">14</text>
<text x="71.1" y="128">15</text>
<text x="107.2" y="128">2</text>
<text x="71.7" y="135.6">5</text>
<text x="71.7" y="138.2">4</text>
<text x="48.2" y="148.3">1</text>
<text x="51.8" y="144.9" transform="rotate(-90 51.8 144.9)">2</text>
<text x="54.5" y="148.3">3</text>
<text x="91.2" y="146.1" transform="rotate(-90 91.2 146.1)">25</text>
<text x="51.8" y="153.7" transform="rotate(-90 51.8 153.7)">4</text>
</g>
<g font-size="1.8" fill="#0f0f0f">
<text x="186.7" y="89.9">LED2</text>
<text x="194.3" y="89.9">LED1</text>
<text x="143.5" y="115.3">LED2</text>
<text x="143.5" y="120.4">LED1</text>
<text x="166.4" y="124.2">ETH_REFGND</text>
</g>
<g font-size=".9" fill="#840000">
<text x="183.7" y="97.1">GREEN</text>
<text x="191.1" y="97.1">YELLOW</text>
<text x="187.1" y="102.7">75</text>
<text x="191.1" y="102.7">75</text>
<text x="187.1" y="112.8">75</text>
<text x="191.1" y="112.8">75</text>
<text x="183" y="114.7">1000pF</text>
<text x="187.4" y="114.7">2kV</text>
</g>
</svg>
